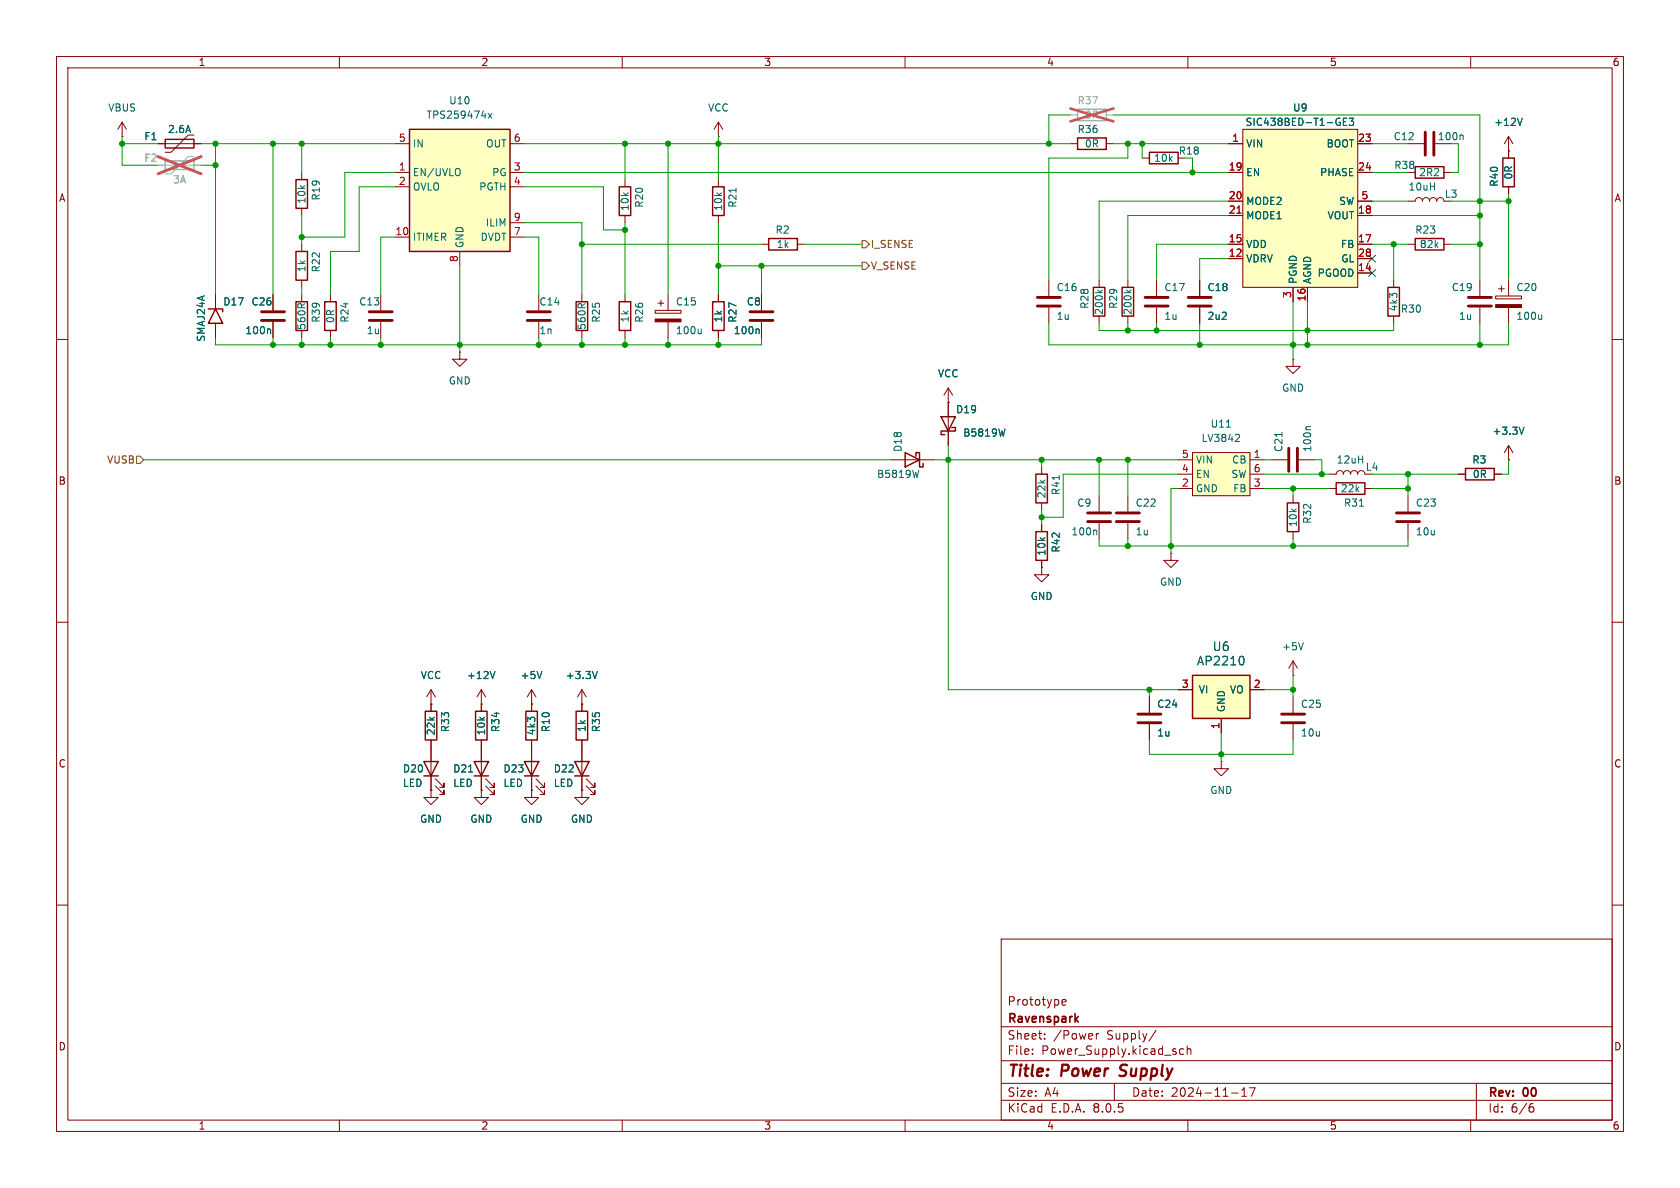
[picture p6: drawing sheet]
<svg xmlns="http://www.w3.org/2000/svg" width="297mm" height="210mm" viewBox="0 0 297 210" stroke-linecap="round" stroke-linejoin="round" font-family="sans-serif">
<g fill="none" stroke="#840000" stroke-width=".18">
<path d="M10 10h277v190h-277zM12 12h273v186h-273zM60 10v2M110 10v2M160 10v2M210 10v2M260 10v2M10 60h2M53.3 43.2v1.3M53.3 49.5v1.3M134.6 52.1v2.8M134.6 56.9v2.8"/>
<path d="M185.4 49.5v2.8M185.4 54.4v2.8M194.3 49.5v1.3M194.3 55.9v1.3M285 60h2M81.3 62.2v1.3h1.2l-1.2 1.3-1.3-1.3h1.3M81.3 62.2h.1M184.1 82.6v1.2M184.1 88.9v1.3M194.3 87.6v2.8M194.3 92.5v2.8M234.9 83.8h1.3a.64 .64 0 0 1 .7-.6 .64 .64 0 0 1 .6 .6 .64 .64 0 0 1 .6-.6 .64 .64 0 0 1 .7 .6 .64 .64 0 0 1 .6-.6 .64 .64 0 0 1 .6 .6 .64 .64 0 0 1 .7-.6 .64 .64 0 0 1 .6 .6"/>
<path d="M10 110h2M285 110h2M10 160h2M285 160h2M177 166h108v32h-108zM187.7 177.2l.8-.1-.1-.3-.4-.1-.3 .2 .1 .7h.6M60 198v2M110 198v2M160 198v2M177 194.5h108M177 191.5h108M177 187.5h108"/>
<path d="M177 181.5h108M182.5 186.3v.1M182.5 185.5v.1M184.7 183.6v.1M184.7 182.8v.1M193.8 182.7v1M194.2 182.7l-.2 .1-.2 .2M197 191.5v3M204.4 182.1l-1.3 2M209.2 185.5l-.4-.1-.3 .3v.4l.2 .2h.5M209.9 185.5l.2-.1 .4 .1v.9M209.9 184.9v1.5"/>
<path d="M210 198v2M217.7 193.2h1.2M219.5 193.8h.9M219.5 192.7l.5-.4v1.5M220.9 192.3h1l-.7 1.5M260 198v2M261 191.5v6.5M270.6 195.7h.3l.3 .3-.1 .5-.5 .1M271 195.1l-.4 .1"/>
</g>
<path d="M197.9 190.1l.3 .1M198.2 188.4l-.1 .4v.2" fill="none" stroke="#840000" stroke-width=".4"/>
<path d="M190.6 179.7l-.5 .6M190.2 180.1l.4 .6" fill="none" stroke="#840000" stroke-width=".3"/>
<path d="M52.3 44.5h2.1v5h-2.1zM193.3 50.8h2v5.1h-2zM183.1 83.8h2.1v5.1h-2.1z" fill="none" stroke="#840000" stroke-width=".25"/>
<path d="M134 58.2l.2 .1v.7M194 51.3l.5 .4M194.9 51.3l-.5 .3M187.3 84.1v.7M193.7 93.7l.2 .2v.7" fill="none" stroke="#006464" stroke-width=".18"/>
<path d="M132.6 55.1h4.1M132.6 56.6h4.1M183.4 54.1h4.1M183.4 52.6h4.1M192.3 90.7h4M192.3 92.2h4" fill="none" stroke="#840000" stroke-width=".51"/>
<path d="M72.4 22.9h17.8v21.6h-17.8z" fill="#ffffc2"/>
<g fill="none" stroke="#840000" stroke-width=".25">
<path d="M29.2 24.6h5.1v1.6h-5.1zM52.3 31.8h2.1v5h-2.1zM72.4 22.9h17.8v21.6h-17.8zM109.5 33h2v5.1h-2zM126 33h2v5.1h-2zM190.5 24.4h5.1v2h-5.1zM36.8 54.6h2.6v.5M38.1 54.6l1.3 2.6h-2.6zM52.3 53.3h2.1v5.1h-2.1zM57.4 53.3h2v5.1h-2zM101.9 53.3h2v5.1h-2zM109.5 53.3h2v5.1h-2z"/>
<path d="M126 53.3h2v5.1h-2zM135.9 42.2h5.1v2h-5.1zM166.4 73.7h2.5l-1.3 2.5zM168.3 75.6h.6v.6h-2.5v.6h.6M160 80l2.6 1.3-2.6 1.3zM161.9 80.6v-.6h.7v2.6h.6v-.7M183.1 94h2.1v5.1h-2.1zM236.2 85.3h5.1v2.1h-5.1zM259.1 82.8h5.1v2h-5.1zM74.9 134.6h2.6l-1.3 2.6zM74.9 137.2h2.6M75.2 125.7h2v5.1h-2z"/>
<path d="M83.8 134.6h2.6l-1.3 2.6zM83.8 137.2h2.6M84.1 125.7h2v5.1h-2zM92.7 134.6h2.5l-1.2 2.6zM92.7 137.2h2.5M93 125.7h2v5.1h-2zM101.6 134.6h2.5l-1.2 2.6zM101.6 137.2h2.5M101.9 125.7h2v5.1h-2z"/>
</g>
<g fill="none" stroke="#840000" stroke-width=".18">
<path d="M21.6 24.1h.1M21.6 21.6l-.8 1.3M21.6 21.6v2.5M21.6 21.6l.8 1.3M27.9 25.4h7.7M34.3 23.9h-1l-3.1 3h-1M53.3 30.5v1.3M53.3 36.8v1.3M69.8 30.5h2.6M69.8 33h2.6M69.8 25.4h2.6M90.2 30.5h2.5"/>
<path d="M90.2 33h2.5M90.2 25.4h2.5M90.2 39.4h2.5M110.5 31.8v1.2M110.5 38.1v1.3M127 24.1h.1M127 21.6v2.5M127 31.8v1.2M127 38.1v1.3M127 21.6l-.8 1.3M127 21.6l.8 1.3M189.2 25.4h1.3"/>
<path d="M195.6 25.4h1.2M38.1 52.1v2.5M38.1 57.2v2.5M48.3 52.1v2.8M48.3 56.9v2.8M53.3 52.1v1.2M53.3 58.4v1.3M58.4 52.1v1.2M58.4 58.4v1.3M67.3 52.1v2.8M67.3 56.9v2.8M69.8 41.9h2.6"/>
<path d="M81.3 44.5v2.5M90.2 41.9h2.5M95.2 52.1v2.8M95.2 56.9v2.8M102.9 52.1v1.2M102.9 58.4v1.3M110.5 52.1v1.2M110.5 58.4v1.3M115.8 54.9h4.6v.5h-4.6zM116.3 53.6h1M116.8 53.1v1M118.1 52.1v2.8"/>
<path d="M118.1 56.9v2.8M127 52.1v1.2M127 58.4v1.3M134.6 43.2h1.3M141 43.2h1.2M167.6 71.1h.1M167.6 68.6l-.7 1.3M167.6 68.6v10.1M167.6 68.6l.8 1.3M266.7 78.7l-.8 1.3M266.7 78.7v2.6M266.7 78.7l.8 1.3"/>
<path d="M157.5 81.3h7.6M184.1 92.7v1.3M184.1 99.1v1.2M234.9 86.4h1.3M241.3 86.4h1.3M257.8 83.8h1.3M264.2 83.8h1.2M266.7 81.3h.1M184.1 100.3v1.3h1.3l-1.3 1.3-1.2-1.3h1.2M184.1 100.3h.1M76.2 124.5h.1M76.2 139.7v1.3h1.3l-1.3 1.2-1.3-1.2h1.3"/>
<path d="M76.2 139.7h.1M76.2 121.9l-.8 1.3M76.2 121.9v3.8M76.2 130.8v8.9M76.2 121.9l.8 1.3M77 138.9l1.5 1.6v-.8v.8h-.8M77 137.7l1.5 1.5v-.8v.8h-.8M85.1 124.5h.1M85.1 139.7v1.3h1.3l-1.3 1.2-1.3-1.2h1.3M85.1 139.7h.1M85.1 121.9v3.8M85.1 130.8v8.9"/>
<path d="M85.1 121.9l-.8 1.3M85.1 121.9l.8 1.3M85.9 138.9l1.5 1.6v-.8v.8h-.8M85.9 137.7l1.5 1.5v-.8v.8h-.8M94 139.7v1.3h1.2l-1.2 1.2-1.3-1.2h1.3M94 139.7h.1M94 124.5h.1M94 121.9v3.8M94 130.8v8.9M94 121.9l-.8 1.3M94 121.9l.7 1.3M94.7 138.9l1.6 1.6v-.8v.8h-.8"/>
<path d="M94.7 137.7l1.6 1.5v-.8v.8h-.8M102.9 139.7v1.3h1.2l-1.2 1.2-1.3-1.2h1.3M102.9 139.7h.1M102.9 124.5h.1M102.9 121.9v3.8M102.9 130.8v8.9M102.9 121.9l-.8 1.3M102.9 121.9l.7 1.3M103.6 138.9l1.6 1.6v-.8v.8h-.8M103.6 137.7l1.6 1.5v-.8v.8h-.8"/>
</g>
<g fill="none" stroke="#006464" stroke-width=".18">
<path d="M81.2 29.9a.9 .9 0 0 1 0 1.1M86.3 20.1l.7 .8M87 20.1l-.7 .8M130.1 33.3v.7M47.7 58.2l.1 .1v.7M124 58.2v.8M124 58.9l-.2 .1M177.7 75.8l-.3 1.3M269.4 75.5l-.4 1.3M162.4 83.1l-.3 1.3M240.3 89.5h.7M87.5 118.7l-.4 1.3"/>
<path d="M95.8 118.7l-.4 1.3M105.6 118.7l-.4 1.3M82.8 136.5h.8"/>
</g>
<path d="M46.2 55.1h4.1M46.2 56.6h4.1M65.3 55.1h4M65.3 56.6h4M93.2 55.1h4.1M93.2 56.6h4.1" fill="none" stroke="#840000" stroke-width=".51"/>
<path d="M190.5 19.3h5.1v2h-5.1zM29.2 28.4h5.1v1.6h-5.1z" fill="none" stroke="#a1a1a1" stroke-width=".25"/>
<path d="M27.9 29.2h7.7M34.3 27.7h-1l-3.1 3h-1M189.2 20.3h1.3M195.6 20.3h1.2" fill="none" stroke="#a1a1a1" stroke-width=".18"/>
<path d="M189.2 19.2l7.6 2.3M196.8 19.2l-7.6 2.3M27.9 27.7l7.7 3M35.6 27.7l-7.7 3" fill="none" stroke="#e65255" stroke-width=".46"/>
<path d="M115.8 56.4h4.6v.5h-4.6z" fill="#840000" stroke="#840000" stroke-width=".18"/>
<path d="M210.8 119.4h10.2v7.6h-10.2z" fill="#ffffc2"/>
<path d="M210.8 119.4h10.2v7.6h-10.2z" fill="none" stroke="#840000" stroke-width=".25"/>
<path d="M203.2 123.2v2.8M203.2 128v2.8M208.3 121.9h2.5M215.9 127v2.5M221 121.9h2.5" fill="none" stroke="#840000" stroke-width=".18"/>
<path d="M219.7 116.1l.2 .5-.2 .9" fill="none" stroke="#006464" stroke-width=".18"/>
<path d="M201.2 127.8h4M201.2 126.2h4" fill="none" stroke="#840000" stroke-width=".51"/>
<path d="M210.8 80h10.2v7.6h-10.2z" fill="#ffffc2"/>
<g fill="none" stroke="#840000" stroke-width=".18">
<path d="M201.9 27.9h1.3M199.4 49.5v1.3M199.4 55.9v1.3M204.5 49.5v2.8M204.5 54.4v2.8M212.1 49.5v2.8M212.1 54.4v2.8M248.9 43.2h1.3M255.3 43.2h1.2M199.4 87.6v2.8M199.4 92.5v2.8M207 97.8v1.3h1.3l-1.3 1.2-1.3-1.2h1.3"/>
<path d="M207 97.8h.1M208.3 81.3h2.5M208.3 86.4h2.5M208.3 83.8h2.5M210.8 80h10.2v7.6h-10.2zM221 81.3h2.5M221 86.4h2.5M221 83.8h2.5M228.6 119.4h.1M228.6 116.8l-.8 1.3M228.6 116.8v2.6M228.6 116.8l.8 1.3"/>
<path d="M215.9 134.6v1.3h1.3l-1.3 1.3-1.3-1.3h1.3M215.9 134.6h.1M228.6 123.2v2.8M228.6 128v2.8"/>
</g>
<path d="M199.1 51.3l.5 .4M200 51.3l-.5 .3M216.8 75.5h.7M218.9 76.8l.2 .2v.3l-.8 .7h.8M230.4 113.6l-.4 1.3" fill="none" stroke="#006464" stroke-width=".18"/>
<path d="M202.4 54.1h4.1M202.4 52.6h4.1M210.1 54.1h4M210.1 52.6h4M197.4 92.2h4M197.4 90.7h4M226.6 127.8h4M226.6 126.2h4" fill="none" stroke="#840000" stroke-width=".51"/>
<path d="M203.2 26.9h5.1v2.1h-5.1zM198.4 50.8h2v5.1h-2zM250.2 42.2h5.1v2h-5.1z" fill="none" stroke="#840000" stroke-width=".25"/>
<path d="M219.7 22.9h20.3v27.9h-20.3z" fill="#ffffc2"/>
<g fill="none" stroke="#840000" stroke-width=".18">
<path d="M27.9 25.4h1.3M34.3 25.4h1.3M217.2 25.4h2.5M217.2 38.1h2.5M217.2 30.5h2.5M217.2 35.6h2.5M219.7 22.9h20.3v27.9h-20.3zM240 25.4h2.6M240 38.1h2.6M240 30.5h2.6M240 35.6h2.6M248.9 35.6h1.3a.64 .64 0 0 1 .6-.7 .64 .64 0 0 1 .7 .7 .64 .64 0 0 1 .6-.7 .64 .64 0 0 1 .6 .7 .64 .64 0 0 1 .7-.7 .64 .64 0 0 1 .6 .7 .64 .64 0 0 1 .6-.7 .64 .64 0 0 1 .7 .7"/>
<path d="M248.9 25.4h2.8M248.9 30.5h1.3M255.3 30.5h1.2M266.7 26.7h.1M266.7 24.1v3.8M266.7 33v1.3M266.7 24.1l-.8 1.3M266.7 24.1l.8 1.3M38.1 52.1v2.5M38.1 57.2v2.5M48.3 52.1v2.8M48.3 56.9v2.8"/>
<path d="M127 52.1v1.2M127 58.4v1.3M134.6 52.1v2.8M134.6 56.9v2.8M212.1 49.5v2.8M212.1 54.4v2.8M217.2 45.7h2.5M217.2 43.2h2.5M228.6 50.8v2.5M231.1 50.8v2.5M240 45.7h2.6M240 48.3h2.6"/>
<path d="M240 43.2h2.6M246.4 49.5v1.3M246.4 55.9v1.3M261.6 49.5v2.8M261.6 54.4v2.8M264.4 52.3h4.6v.5h-4.6zM264.9 51.1h1M265.4 50.5v1.1M266.7 49.5v2.8M266.7 54.4v2.8M167.6 71.1h.1M167.6 71.1v2.6"/>
<path d="M167.6 76.2v2.5M228.6 63.5v1.3h1.3l-1.3 1.2-1.3-1.2h1.3M228.6 63.5h.1M184.1 92.7v1.3M184.1 99.1v1.2M224.8 81.3h2.8M228.6 87.6v1.3M228.6 94v1.3M229.6 81.3h2.8M248.9 87.6v2.8M248.9 92.5v2.8M257.8 83.8h1.3"/>
<path d="M264.2 83.8h1.2M266.7 81.3h.1M184.1 100.3h.1M76.2 124.5h.1M76.2 139.7h.1M76.2 124.5v1.2M76.2 130.8v3.8M76.2 137.2v2.5M85.1 124.5h.1M85.1 139.7h.1M85.1 124.5v1.2M85.1 130.8v3.8"/>
<path d="M85.1 137.2v2.5M94 139.7h.1M94 124.5h.1M94 124.5v1.2M94 130.8v3.8M94 137.2v2.5M102.9 139.7h.1M102.9 124.5h.1M102.9 124.5v1.2M102.9 130.8v3.8M102.9 137.2v2.5M203.2 123.2v2.8"/>
<path d="M203.2 128v2.8M208.3 121.9h2.5M215.9 127v2.5M221 121.9h2.5"/>
</g>
<path d="M218.7 37.7h.7" fill="none" stroke="#a90000" stroke-width=".18"/>
<g fill="none" stroke="#006464" stroke-width=".18">
<path d="M237.5 21.5h.4M238.1 20.9h-.6v1.3h.6M238.5 20.9h.8l-.4 .5 .3 .1v.5l-.1 .2-.6-.2M258.5 23.9l.2 .1v.7M269.1 20.9l-.4 1.3M47.7 58.2l.1 .1v.7M134 58.2l.2 .1v.7M272.6 55.6v.9M272.6 56.3l-.2 .2M177.7 75.8l-.3 1.3M226.6 76.5v.7M231.7 75.4h-.6l-.2 .2"/>
<path d="M269.4 75.5l-.4 1.3M87.5 118.7l-.4 1.3M95.8 118.7l-.4 1.3M105.6 118.7l-.4 1.3M219.7 116.1l.2 .5-.2 .9M82.8 136.5h.8"/>
</g>
<path d="M252 23.4v4M253.5 23.4v4M259.6 54.1h4.1M259.6 52.6h4.1M227.8 79.2v4.1M229.4 79.2v4.1M246.9 92.2h4.1M246.9 90.7h4.1" fill="none" stroke="#840000" stroke-width=".51"/>
<path d="M264.4 53.8h4.6v.6h-4.6z" fill="#840000" stroke="#840000" stroke-width=".18"/>
<path d="M250.2 29.5h5.1v2h-5.1zM265.7 27.9h2v5.1h-2zM245.4 50.8h2v5.1h-2zM227.6 88.9h2v5.1h-2z" fill="none" stroke="#840000" stroke-width=".25"/>
<path d="M152.4 42.5h.6l.7 .7-.7 .6h-.6zM152.4 46.4h.6l.7 .6-.7 .6h-.6zM24.1 80.6h.7l.6 .7-.6 .6h-.7z" fill="none" stroke="#725600" stroke-width=".18"/>
<g fill="none" stroke="#009600" stroke-width=".18">
<path d="M21.6 24.1v5.1h6.3M21.6 25.4h6.3M35.6 25.4h34.2M35.6 29.2h2.5M38.1 25.4v26.7M48.3 25.4v26.7M53.3 25.4v5.1M53.3 38.1v5.1M69.8 30.5h-8.8v11.4h-7.7M69.8 33h-6.3v11.5h-5.1v7.6M92.7 30.5h124.5M92.7 33h14v7.6h3.8"/>
<path d="M92.7 25.4h96.5M92.7 39.4h10.2v12.7M110.5 25.4v6.4M110.5 39.4v12.7M118.1 25.4v26.7M127 24.1v7.7M127 39.4v12.7M189.2 20.3h-3.8v5.1M196.8 25.4h20.4M196.8 20.3h64.8v29.2M199.4 25.4v2.5h-14v21.6M201.9 25.4v2.5"/>
<path d="M210.8 27.9v2.6M217.2 35.6h-22.9v13.9M217.2 38.1h-17.8v11.4M242.6 30.5h6.3M242.6 25.4h6.3M242.6 38.1h19M242.6 35.6h6.3M256.5 35.6h10.2M257.8 25.4v5.1h-1.3M266.7 34.3v15.2M38.1 59.7v1.3h96.5v-1.3M48.3 59.7v1.3"/>
<path d="M53.3 50.8v1.3M53.3 59.7v1.3M58.4 59.7v1.3M67.3 59.7v1.3M69.8 41.9h-2.5v10.2M81.3 47v15.2M92.7 41.9h2.5v10.2M95.2 59.7v1.3M102.9 59.7v1.3M102.9 43.2h31.7M110.5 59.7v1.3M118.1 59.7v1.3"/>
<path d="M127 59.7v1.3M127 47h25.4M134.6 47v5.1M142.2 43.2h10.2M185.4 57.2v3.8h81.3v-3.8M194.3 57.2v1.2h52.1v-1.2M199.4 57.2v1.2M204.5 57.2v1.2M212.1 57.2v3.8M217.2 43.2h-12.7v6.3M217.2 45.7h-5.1v3.8M228.6 53.3v10.2"/>
<path d="M231.1 53.3v7.7M242.6 43.2h6.3M246.4 43.2v6.3M256.5 43.2h5.1M261.6 57.2v3.8M167.6 78.7v43.2h40.7M25.4 81.3h132.1M165.1 81.3h43.2M184.1 81.3v1.3M184.1 90.2v2.5M194.3 95.3v1.2h54.6v-1.2M194.3 81.3v6.3"/>
<path d="M199.4 81.3v6.3M199.4 95.3v1.2M208.3 83.8h-20.3v7.6h-3.9M208.3 86.4h-1.3v11.4M223.5 81.3h1.3M223.5 83.8h11.4M223.5 86.4h11.4M228.6 86.4v1.2M228.6 95.3v1.2M232.4 81.3h1.3v2.5M242.6 83.8h15.2M242.6 86.4h6.3"/>
<path d="M248.9 83.8v3.8M266.7 81.3v2.5h-1.3M228.6 119.4v3.8M203.2 121.9v1.3M203.2 130.8v2.6h25.4v-2.6M215.9 129.5v5.1M223.5 121.9h5.1"/>
</g>
<path d="M242 45.1l1.2 1.2M242 47.7l1.2 1.2M243.2 45.1l-1.2 1.2M243.2 47.7l-1.2 1.2" fill="none" stroke="#000084" stroke-width=".18"/>
<path d="M27.9 29.2h1.3M34.3 29.2h1.3" fill="none" stroke="#a1a1a1" stroke-width=".18"/>
<path d="M27.9 27.7l7.7 3M35.6 27.7l-7.7 3" fill="none" stroke="#e65255" stroke-width=".46"/>
<g fill="#009600" stroke="#009600" stroke-width=".18">
<circle cx="185.4" cy="25.4" r=".46"/>
<circle cx="199.4" cy="25.4" r=".46"/>
<circle cx="199.4" cy="58.4" r=".46"/>
<circle cx="204.5" cy="58.4" r=".46"/>
<circle cx="210.8" cy="30.5" r=".46"/>
<circle cx="201.9" cy="25.4" r=".46"/>
<circle cx="199.4" cy="81.3" r=".46"/>
<circle cx="134.6" cy="47" r=".46"/>
<circle cx="127" cy="25.4" r=".46"/>
<circle cx="194.3" cy="81.3" r=".46"/>
<circle cx="167.6" cy="81.3" r=".46"/>
<circle cx="110.5" cy="61" r=".46"/>
<circle cx="102.9" cy="61" r=".46"/>
<circle cx="53.3" cy="61" r=".46"/>
<circle cx="58.4" cy="61" r=".46"/>
<circle cx="67.3" cy="61" r=".46"/>
<circle cx="81.3" cy="61" r=".46"/>
<circle cx="95.2" cy="61" r=".46"/>
<circle cx="48.3" cy="61" r=".46"/>
<circle cx="48.3" cy="25.4" r=".46"/>
<circle cx="53.3" cy="25.4" r=".46"/>
<circle cx="38.1" cy="29.2" r=".46"/>
<circle cx="21.6" cy="25.4" r=".46"/>
<circle cx="38.1" cy="25.4" r=".46"/>
<circle cx="53.3" cy="41.9" r=".46"/>
<circle cx="102.9" cy="43.2" r=".46"/>
<circle cx="118.1" cy="61" r=".46"/>
<circle cx="118.1" cy="25.4" r=".46"/>
<circle cx="110.5" cy="25.4" r=".46"/>
<circle cx="127" cy="47" r=".46"/>
<circle cx="110.5" cy="40.6" r=".46"/>
<circle cx="127" cy="61" r=".46"/>
<circle cx="207" cy="96.5" r=".46"/>
<circle cx="199.4" cy="96.5" r=".46"/>
<circle cx="184.1" cy="81.3" r=".46"/>
<circle cx="184.1" cy="91.4" r=".46"/>
<circle cx="203.2" cy="121.9" r=".46"/>
<circle cx="228.6" cy="96.5" r=".46"/>
<circle cx="228.6" cy="121.9" r=".46"/>
<circle cx="215.9" cy="133.4" r=".46"/>
<circle cx="212.1" cy="61" r=".46"/>
<circle cx="261.6" cy="35.6" r=".46"/>
<circle cx="261.6" cy="61" r=".46"/>
<circle cx="261.6" cy="43.2" r=".46"/>
<circle cx="266.7" cy="35.6" r=".46"/>
<circle cx="228.6" cy="61" r=".46"/>
<circle cx="231.1" cy="61" r=".46"/>
<circle cx="231.1" cy="58.4" r=".46"/>
<circle cx="261.6" cy="38.1" r=".46"/>
<circle cx="246.4" cy="43.2" r=".46"/>
<circle cx="233.7" cy="83.8" r=".46"/>
<circle cx="248.9" cy="83.8" r=".46"/>
<circle cx="248.9" cy="86.4" r=".46"/>
<circle cx="228.6" cy="86.4" r=".46"/>
</g>
<g font-size="2.8" fill="#840000">
<text x="178" y="190.9">Title:</text>
<text x="187.7" y="190.9">Power</text>
<text x="198.8" y="190.9">Supply</text>
</g>
<g font-size="2.1" fill="#006464">
<text x="211.5" y="117.8">AP2210</text>
<text x="214.3" y="115.3">U6</text>
</g>
<g font-size="2.1" fill="#840000">
<text x="178" y="178">Prototype</text>
<text x="178" y="184">Sheet:</text>
<text x="178" y="181.2">Ravenspark</text>
<text x="186.2" y="184">/Power</text>
<text x="195.7" y="184">Supply/</text>
<text x="178" y="186.7">File:</text>
<text x="184.1" y="186.7">Power_Supply.kicad_sch</text>
<text x="178" y="196.9">KiCad</text>
<text x="178" y="194.1">Size:</text>
<text x="184.7" y="194.1">A4</text>
<text x="185.7" y="196.9">E.D.A.</text>
<text x="193.3" y="196.9">8.0.5</text>
<text x="200" y="194.1">Date:</text>
<text x="207" y="194.1">2024-11-17</text>
<text x="263" y="194.3">Rev:</text>
<text x="263" y="196.9">Id:</text>
<text x="267.1" y="196.9">6/6</text>
<text x="269.4" y="194.3">00</text>
</g>
<g font-size="1.8" fill="#840000">
<text x="35" y="11.9">1</text>
<text x="85" y="11.9">2</text>
<text x="135" y="11.9">3</text>
<text x="185" y="11.9">4</text>
<text x="235" y="11.9">5</text>
<text x="285" y="11.9">6</text>
<text x="10.3" y="35.9">A</text>
<text x="285.3" y="35.9">A</text>
<text x="10.3" y="85.9">B</text>
<text x="285.3" y="85.9">B</text>
<text x="10.3" y="135.9">C</text>
<text x="285.3" y="135.9">C</text>
<text x="10.3" y="185.9">D</text>
<text x="285.3" y="185.9">D</text>
<text x="35" y="199.9">1</text>
<text x="85" y="199.9">2</text>
<text x="135" y="199.9">3</text>
<text x="185" y="199.9">4</text>
<text x="235" y="199.9">5</text>
<text x="285" y="199.9">6</text>
</g>
<g font-size="1.8" fill="#006464">
<text x="19" y="19.9">VBUS</text>
<text x="29.6" y="23.7">2.6A</text>
<text x="75.3" y="21.2">TPS259474x</text>
<text x="79.3" y="18.6">U10</text>
<text x="125.1" y="19.9">VCC</text>
<text x="190.4" y="23.7">R36</text>
<text x="220.1" y="22.5">SIC438BED-T1-GE3</text>
<text x="228.5" y="19.9">U9</text>
<text x="264.1" y="22.5">+12V</text>
<text x="25.4" y="25">F1</text>
<text x="72.9" y="26.3">IN</text>
<text x="85.8" y="26.3">OUT</text>
<text x="191.7" y="26.3">0R</text>
<text x="203.9" y="28.8">10k</text>
<text x="220.2" y="26.3">VIN</text>
<text x="234.4" y="26.3">BOOT</text>
<text x="246.3" y="25">C12</text>
<text x="56.7" y="35.6" transform="rotate(-90 56.7 35.6)">R19</text>
<text x="72.9" y="31.3">EN/UVLO</text>
<text x="72.9" y="33.9">OVLO</text>
<text x="84.6" y="33.9">PGTH</text>
<text x="86.9" y="31.3">PG</text>
<text x="220.2" y="31.3">EN</text>
<text x="233.3" y="31.3">PHASE</text>
<text x="246.4" y="30.1">R38</text>
<text x="248.9" y="33.9">10uH</text>
<text x="250.8" y="31.3">2R2</text>
<text x="255.3" y="35.2">L3</text>
<text x="265" y="33.1" transform="rotate(-90 265 33.1)">R40</text>
<text x="267.6" y="31.8" transform="rotate(-90 267.6 31.8)">0R</text>
<text x="54.2" y="36.1" transform="rotate(-90 54.2 36.1)">10k</text>
<text x="85.8" y="40.2">ILIM</text>
<text x="111.4" y="37.4" transform="rotate(-90 111.4 37.4)">10k</text>
<text x="113.9" y="36.8" transform="rotate(-90 113.9 36.8)">R20</text>
<text x="127.9" y="37.4" transform="rotate(-90 127.9 37.4)">10k</text>
<text x="130.4" y="36.8" transform="rotate(-90 130.4 36.8)">R21</text>
<text x="137" y="41.5">R2</text>
<text x="220.2" y="36.4">MODE2</text>
<text x="220.2" y="39">MODE1</text>
<text x="234.6" y="39">VOUT</text>
<text x="236.7" y="36.4">SW</text>
<text x="250.1" y="41.5">R23</text>
<text x="72.9" y="42.8">ITIMER</text>
<text x="82.1" y="43.9" transform="rotate(-90 82.1 43.9)">GND</text>
<text x="84.9" y="42.8">DVDT</text>
<text x="137.2" y="44">1k</text>
<text x="220.2" y="46.6">VDRV</text>
<text x="220.2" y="44">VDD</text>
<text x="237" y="44">FB</text>
<text x="237" y="46.6">GL</text>
<text x="250.9" y="44">82k</text>
<text x="54.2" y="48.2" transform="rotate(-90 54.2 48.2)">1k</text>
<text x="56.7" y="48.3" transform="rotate(-90 56.7 48.3)">R22</text>
<text x="186.7" y="51.7">C16</text>
<text x="205.7" y="51.7">C17</text>
<text x="213.4" y="51.7">C18</text>
<text x="229.5" y="50.3" transform="rotate(-90 229.5 50.3)">PGND</text>
<text x="232" y="50.3" transform="rotate(-90 232 50.3)">AGND</text>
<text x="232.8" y="49.1">PGOOD</text>
<text x="256.6" y="51.7">C19</text>
<text x="268" y="51.7">C20</text>
<text x="39.4" y="54.2">D17</text>
<text x="43.3" y="59.3">100n</text>
<text x="44.4" y="54.2">C26</text>
<text x="54.2" y="58.4" transform="rotate(-90 54.2 58.4)">560R</text>
<text x="56.7" y="57.1" transform="rotate(-90 56.7 57.1)">R39</text>
<text x="59.3" y="57.2" transform="rotate(-90 59.3 57.2)">0R</text>
<text x="61.8" y="57.1" transform="rotate(-90 61.8 57.1)">R24</text>
<text x="63.4" y="54.2">C13</text>
<text x="64.7" y="59.3">1u</text>
<text x="95.3" y="59.3">1n</text>
<text x="95.3" y="54.2">C14</text>
<text x="103.7" y="58.4" transform="rotate(-90 103.7 58.4)">560R</text>
<text x="106.3" y="57.1" transform="rotate(-90 106.3 57.1)">R25</text>
<text x="111.4" y="57.1" transform="rotate(-90 111.4 57.1)">1k</text>
<text x="113.9" y="57.1" transform="rotate(-90 113.9 57.1)">R26</text>
<text x="119.4" y="59.3">100u</text>
<text x="119.4" y="54.2">C15</text>
<text x="127.9" y="57.1" transform="rotate(-90 127.9 57.1)">1k</text>
<text x="129.6" y="59.3">100n</text>
<text x="130.4" y="57.1" transform="rotate(-90 130.4 57.1)">R27</text>
<text x="131.9" y="54.2">C8</text>
<text x="186.7" y="56.7">1u</text>
<text x="192.6" y="54.7" transform="rotate(-90 192.6 54.7)">R28</text>
<text x="195.2" y="55.8" transform="rotate(-90 195.2 55.8)">200k</text>
<text x="197.7" y="54.7" transform="rotate(-90 197.7 54.7)">R29</text>
<text x="200.3" y="55.8" transform="rotate(-90 200.3 55.8)">200k</text>
<text x="205.7" y="56.7">1u</text>
<text x="213.4" y="56.7">2u2</text>
<text x="247.2" y="55.2" transform="rotate(-90 247.2 55.2)">4k3</text>
<text x="247.6" y="55.5">R30</text>
<text x="257.8" y="56.7">1u</text>
<text x="268" y="56.7">100u</text>
<text x="36.4" y="60.5" transform="rotate(-90 36.4 60.5)">SMAJ24A</text>
<text x="79.2" y="68.2">GND</text>
<text x="165.7" y="66.9">VCC</text>
<text x="226.6" y="69.4">GND</text>
<text x="168.9" y="73.3">D19</text>
<text x="170.2" y="77.4">B5819W</text>
<text x="213.9" y="75.8">U11</text>
<text x="263.8" y="77.1">+3.3V</text>
<text x="159.6" y="80" transform="rotate(-90 159.6 80)">D18</text>
<text x="211.3" y="82.1">VIN</text>
<text x="212.3" y="78.3">LV3842</text>
<text x="217.7" y="82.1">CB</text>
<text x="226.9" y="80" transform="rotate(-90 226.9 80)">C21</text>
<text x="232" y="80" transform="rotate(-90 232 80)">100n</text>
<text x="236.2" y="82.1">12uH</text>
<text x="241.3" y="83.4">L4</text>
<text x="260.2" y="82.1">R3</text>
<text x="154.9" y="84.7">B5819W</text>
<text x="185" y="88.2" transform="rotate(-90 185 88.2)">22k</text>
<text x="187.6" y="87.6" transform="rotate(-90 187.6 87.6)">R41</text>
<text x="190.3" y="89.8">C9</text>
<text x="200.7" y="89.8">C22</text>
<text x="211.3" y="87.2">GND</text>
<text x="211.3" y="84.7">EN</text>
<text x="217.6" y="84.7">SW</text>
<text x="217.9" y="87.2">FB</text>
<text x="236.9" y="87.2">22k</text>
<text x="237.5" y="89.8">R31</text>
<text x="250.2" y="89.8">C23</text>
<text x="260.3" y="84.7">0R</text>
<text x="189.3" y="94.8">100n</text>
<text x="200.7" y="94.8">1u</text>
<text x="229.5" y="93.3" transform="rotate(-90 229.5 93.3)">10k</text>
<text x="232" y="92.7" transform="rotate(-90 232 92.7)">R32</text>
<text x="250.2" y="94.8">10u</text>
<text x="185" y="98.3" transform="rotate(-90 185 98.3)">10k</text>
<text x="187.6" y="97.8" transform="rotate(-90 187.6 97.8)">R42</text>
<text x="182.1" y="106.3">GND</text>
<text x="205" y="103.7">GND</text>
<text x="226.6" y="115.2">+5V</text>
<text x="74.3" y="120.2">VCC</text>
<text x="82.4" y="120.2">+12V</text>
<text x="91.9" y="120.2">+5V</text>
<text x="99.9" y="120.2">+3.3V</text>
<text x="204.5" y="125.3">C24</text>
<text x="211.8" y="122.8">VI</text>
<text x="216.8" y="126" transform="rotate(-90 216.8 126)">GND</text>
<text x="217.3" y="122.8">VO</text>
<text x="229.9" y="125.3">C25</text>
<text x="77.1" y="130.1" transform="rotate(-90 77.1 130.1)">22k</text>
<text x="79.6" y="129.5" transform="rotate(-90 79.6 129.5)">R33</text>
<text x="86" y="130.1" transform="rotate(-90 86 130.1)">10k</text>
<text x="88.5" y="129.5" transform="rotate(-90 88.5 129.5)">R34</text>
<text x="94.8" y="130.1" transform="rotate(-90 94.8 130.1)">4k3</text>
<text x="97.4" y="129.5" transform="rotate(-90 97.4 129.5)">R10</text>
<text x="103.7" y="129.5" transform="rotate(-90 103.7 129.5)">1k</text>
<text x="106.3" y="129.5" transform="rotate(-90 106.3 129.5)">R35</text>
<text x="204.5" y="130.4">1u</text>
<text x="229.9" y="130.4">10u</text>
<text x="71.1" y="136.8">D20</text>
<text x="80" y="136.8">D21</text>
<text x="88.9" y="136.8">D23</text>
<text x="97.8" y="136.8">D22</text>
<text x="71.1" y="139.3">LED</text>
<text x="80" y="139.3">LED</text>
<text x="88.9" y="139.3">LED</text>
<text x="97.8" y="139.3">LED</text>
<text x="213.9" y="140.6">GND</text>
<text x="74.2" y="145.6">GND</text>
<text x="83.1" y="145.6">GND</text>
<text x="91.9" y="145.6">GND</text>
<text x="100.8" y="145.6">GND</text>
</g>
<g font-size="1.8" fill="#989898">
<text x="190.4" y="18.6">R37</text>
<text x="191.7" y="21.2">0R</text>
<text x="25.4" y="28.8">F2</text>
<text x="30.5" y="32.6">3A</text>
</g>
<g font-size="1.8" fill="#a90000">
<text x="70.4" y="25.1">5</text>
<text x="90.7" y="25.1">6</text>
<text x="217.7" y="25.1">1</text>
<text x="240" y="25.1">23</text>
<text x="70.4" y="30.2">1</text>
<text x="70.4" y="32.8">2</text>
<text x="90.7" y="30.2">3</text>
<text x="90.7" y="32.8">4</text>
<text x="217.1" y="30.2">19</text>
<text x="217.1" y="35.3">20</text>
<text x="240" y="30.2">24</text>
<text x="240.6" y="35.3">5</text>
<text x="69.8" y="41.7">10</text>
<text x="90.7" y="41.7">7</text>
<text x="90.7" y="39.1">9</text>
<text x="217.1" y="37.8">21</text>
<text x="240" y="37.8">18</text>
<text x="81" y="46.4" transform="rotate(-90 81 46.4)">8</text>
<text x="217.1" y="45.5">12</text>
<text x="217.1" y="42.9">15</text>
<text x="240" y="42.9">17</text>
<text x="240" y="45.5">28</text>
<text x="228.3" y="52.8" transform="rotate(-90 228.3 52.8)">3</text>
<text x="230.9" y="53.4" transform="rotate(-90 230.9 53.4)">16</text>
<text x="240" y="48">14</text>
<text x="208.8" y="83.6">4</text>
<text x="208.8" y="81">5</text>
<text x="221.5" y="81">1</text>
<text x="221.5" y="83.6">6</text>
<text x="208.8" y="86.1">2</text>
<text x="221.5" y="86.1">3</text>
<text x="208.8" y="121.7">3</text>
<text x="221.5" y="121.7">2</text>
<text x="215.6" y="129" transform="rotate(-90 215.6 129)">1</text>
</g>
<g font-size="1.8" fill="#009600">
<text x="208.3" y="27.5">R18</text>
<text x="254.1" y="25">100n</text>
</g>
<g font-size="1.8" fill="#725600">
<text x="153.9" y="44">I_SENSE</text>
<text x="153.9" y="47.9">V_SENSE</text>
<text x="18.8" y="82.1">VUSB</text>
</g>
</svg>
